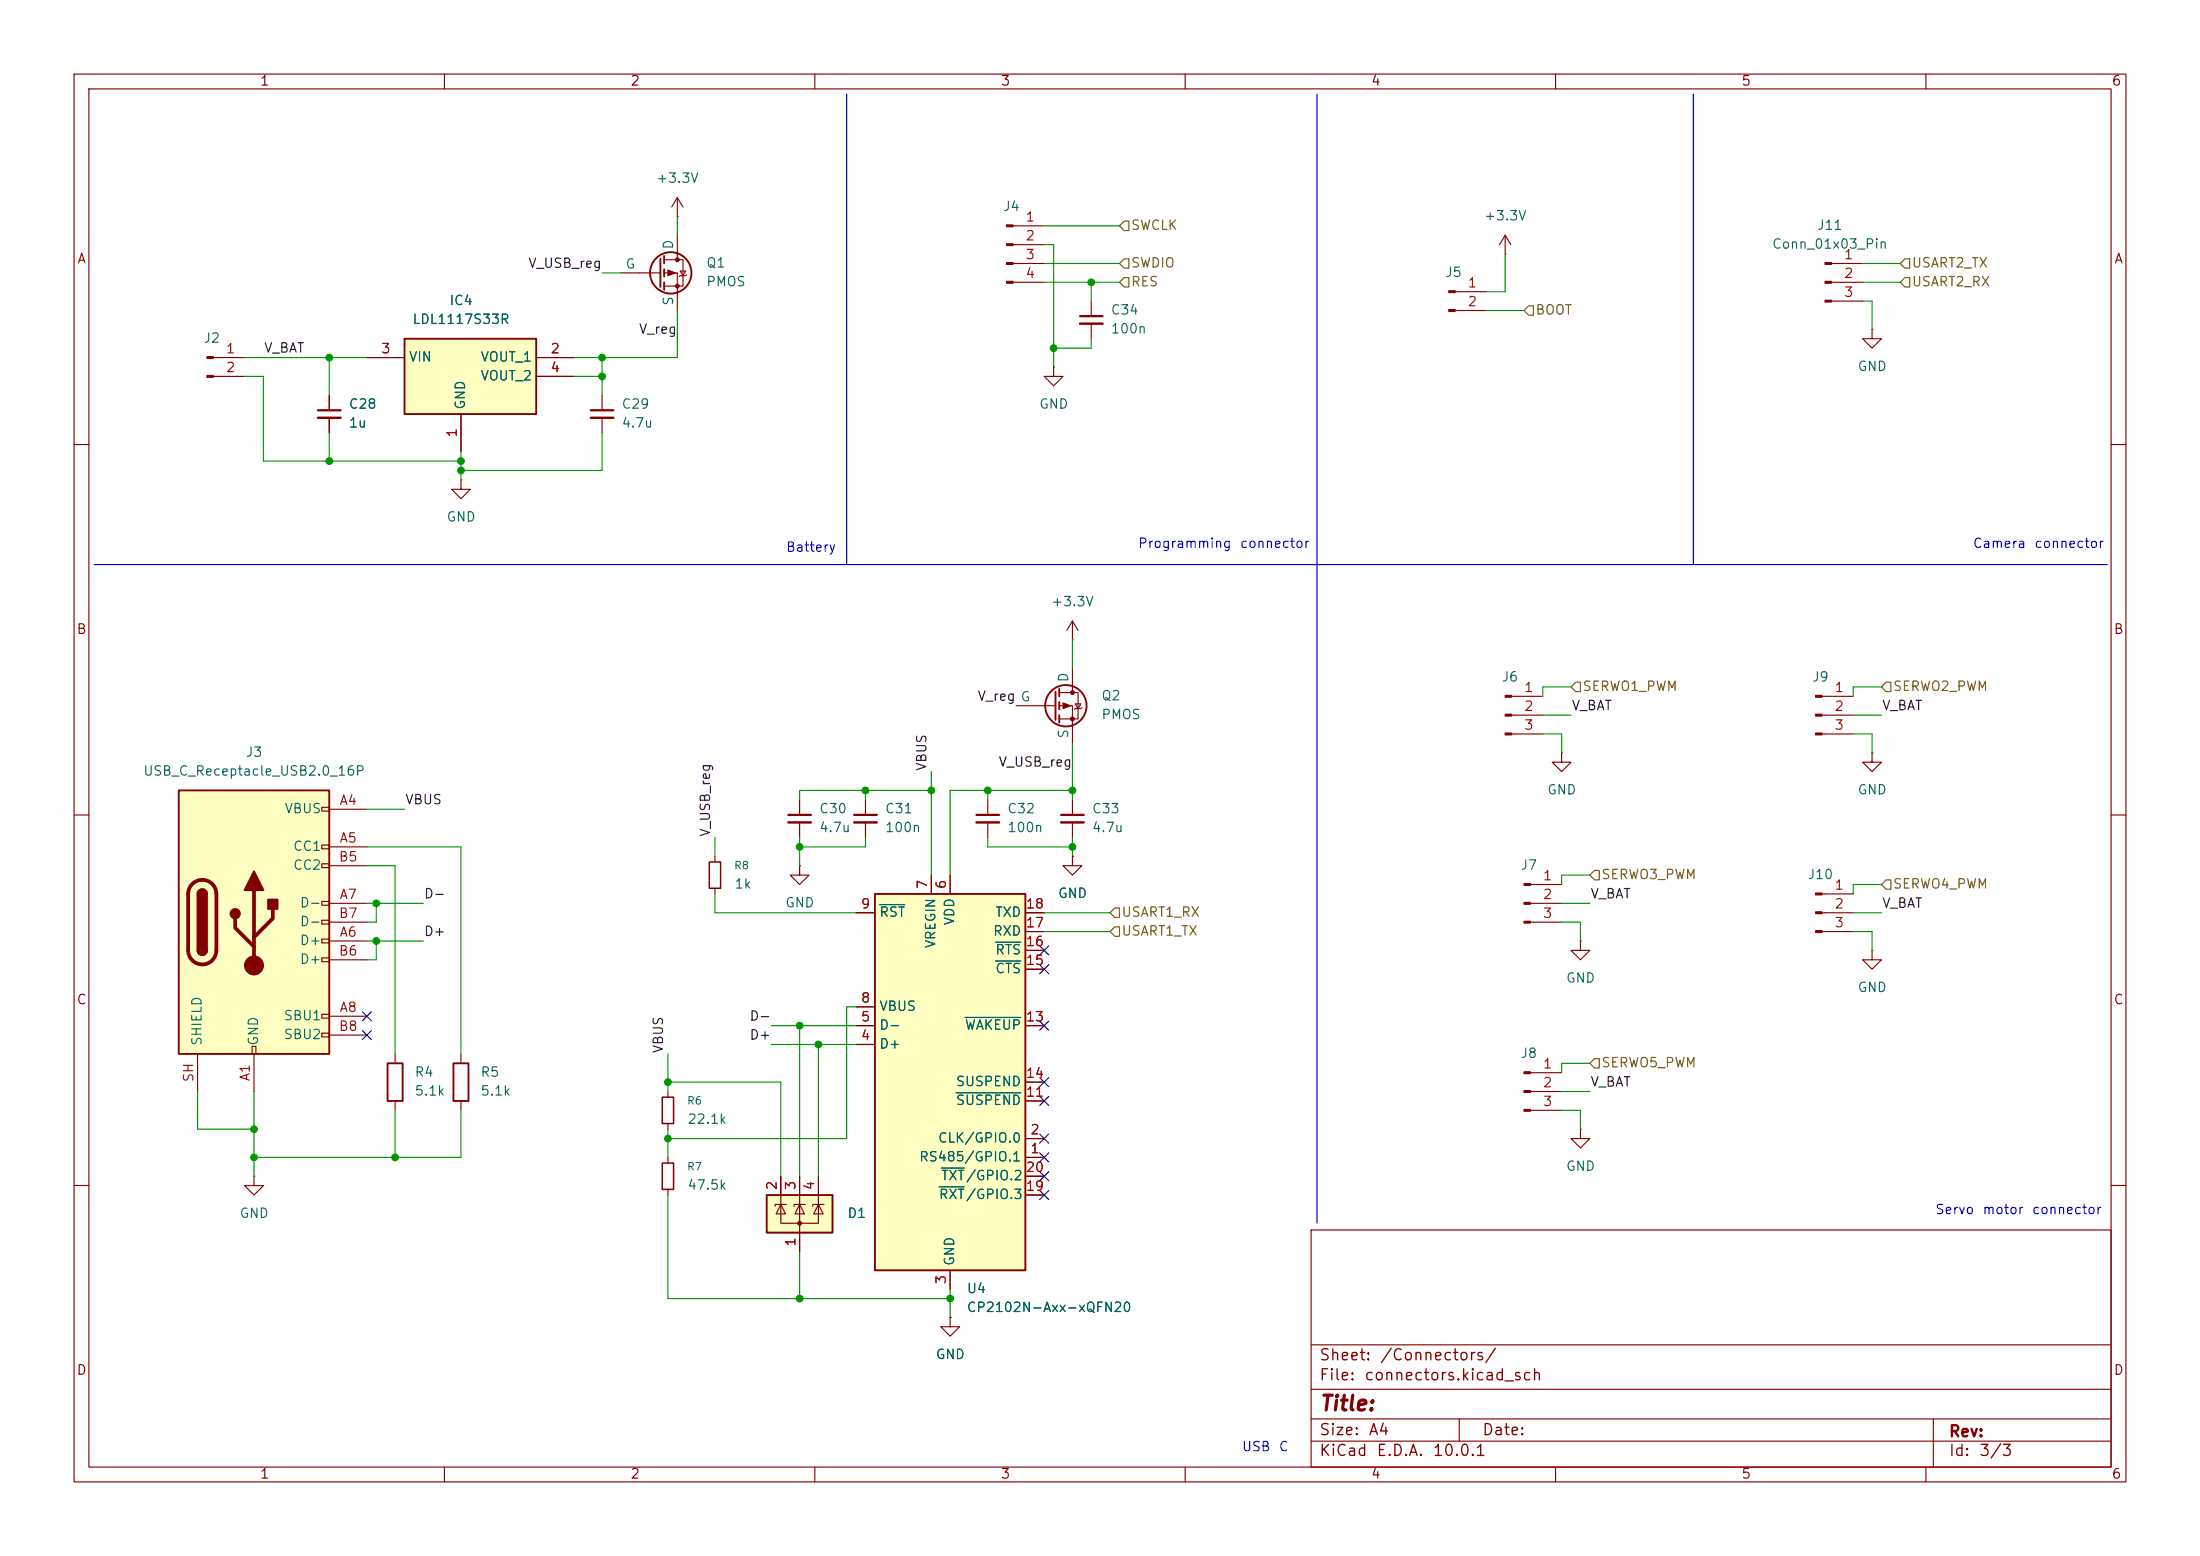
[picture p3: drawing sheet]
<svg xmlns="http://www.w3.org/2000/svg" width="297mm" height="210mm" viewBox="0 0 297 210" stroke-linecap="round" stroke-linejoin="round" font-family="sans-serif">
<g fill="none" stroke="#840000" stroke-width=".15">
<path d="M10 10h277v190h-277zM12 12h273v186h-273zM60 10v2M110 10v2M160 10v2M210 10v2M260 10v2M91.4 29.2h.1M91.4 26.7l-.7 1.2M91.4 26.7l.8 1.2M91.4 26.7v2.5M136.8 30.5h4.2"/>
<path d="M136.8 33h4.2M136.8 35.6h4.2M136.8 38.1h4.2M247.2 35.6h4.3M247.2 38.1h4.3M142.2 49.5v1.3h1.3l-1.3 1.3-1.2-1.3h1.2M142.2 49.5h.1M147.3 40.6v2.1M147.3 43.7v2M247.2 40.6h4.3M252.7 44.5v1.2h1.3l-1.3 1.3-1.2-1.3h1.2M252.7 44.5h.1"/>
<path d="M10 60h2M62.2 64.8v1.2h1.3l-1.3 1.3-1.2-1.3h1.2M62.2 64.8h.1M285 60h2M137.2 95.3h5.3M143 93.5h2.5v3.5h-2.5M143 95.3h1.8v5M144.8 86.4h.1M144.8 83.8v2.6M144.8 90.2v3.3M144.8 83.8l-.8 1.3M144.8 83.8l.7 1.3"/>
<path d="M145.2 95h.7l-.4 .6zM146 95.5l-.1 .1h-.7l-.2 .2M10 110h2M107.9 116.8v1.3h1.3l-1.3 1.3-1.2-1.3h1.2M107.9 116.8h.1M133.3 108v2M133.3 111v2M144.8 108v2M144.8 111v2M285 110h2M34.3 158.8v1.2h1.3l-1.3 1.3-1.3-1.3h1.3M34.3 158.8h.1"/>
<path d="M10 160h2M128.3 177.8v1.3h1.2l-1.2 1.2-1.3-1.2h1.3M128.3 177.8h.1M177 166h108v32h-108zM285 160h2M60 198v2M110 198v2M160 198v2M177 194.5h108M177 191.5h108M177 187.5h108M177 181.5h108"/>
<path d="M197 191.5v3M210 198v2M260 198v2M261 191.5v6.5"/>
</g>
<path d="M145.8 42.7h3M131.8 110h3.1M143.3 110h3" fill="none" stroke="#840000" stroke-width=".3"/>
<path d="M145.8 43.7h3M131.8 111h3.1M143.3 111h3" fill="none" stroke="#840000" stroke-width=".33"/>
<g fill="#840000" stroke="#840000" stroke-width=".15">
<path d="M135.9 30.4h.9v.2h-.9z"/>
<path d="M135.9 32.9h.9v.2h-.9z"/>
<path d="M135.9 35.4h.9v.3h-.9z"/>
<path d="M135.9 38h.9v.2h-.9z"/>
<path d="M143.5 94.9l1 .4-1 .3z"/>
<path d="M246.4 35.4h.8v.3h-.8z"/>
<path d="M246.4 38h.8v.2h-.8z"/>
<path d="M246.4 40.5h.8v.3h-.8z"/>
<circle cx="144.8" cy="93.5" r=".25"/>
<circle cx="144.8" cy="97" r=".25"/>
</g>
<g fill="none" stroke="#840000" stroke-width=".25">
<path d="M142.5 93.3v3.9M143 93v1M143 94.7v1.1M143 96.5v1"/>
<circle cx="143.9" cy="95.2" r="2.79"/>
</g>
<path d="M118.1 120.7h20.3v50.8h-20.3z" fill="#ffffc2"/>
<path d="M118.1 120.7h20.3v50.8h-20.3zM52.3 143.5h2.1v5.1h-2.1zM61.2 143.5h2v5.1h-2z" fill="none" stroke="#840000" stroke-width=".25"/>
<g fill="none" stroke="#840000" stroke-width=".15">
<path d="M196.4 39.4h4.3M28.8 48.3h4.2M28.8 50.8h4.2M81.3 53.3v2.1M81.3 56.4v2M196.4 41.9h4.3M204.1 94h4.2M204.1 96.5h4.2M204.1 99.1h4.2M246 94h4.2M246 96.5h4.2M246 99.1h4.2"/>
<path d="M96.5 115.6v.7M96.5 119.9v.8M107.9 108v2M107.9 111v2M125.7 118.1v2.6M128.3 118.1v2.6M144.8 115.6v1.2h1.2l-1.2 1.3-1.3-1.3h1.3M144.8 115.6h.1M206.6 119.4h4.2M210.8 101.6v1.3h1.3l-1.3 1.2-1.3-1.2h1.3M210.8 101.6h.1M252.7 101.6v1.3h1.3l-1.3 1.2-1.2-1.2h1.2"/>
<path d="M252.7 101.6h.1M115.6 138.4h2.5M115.6 135.9h2.5M115.6 123.2h2.5M138.4 138.4h2.6M138.4 123.2h2.6M138.4 130.8h2.6M138.4 128.3h2.6M138.4 125.7h2.6M206.6 121.9h4.2M206.6 124.5h4.2M213.4 127v1.3h1.2l-1.2 1.2-1.3-1.2h1.3"/>
<path d="M213.4 127h.1M246 123.2h4.2M246 125.7h4.2M246 120.7h4.2M252.7 128.3v1.2h1.3l-1.3 1.3-1.2-1.3h1.2M252.7 128.3h.1M53.3 142.2v1.3M53.3 148.6v1.3M62.2 142.2v1.3M62.2 148.6v1.3M115.6 141h2.5M138.4 156.2h2.6"/>
<path d="M138.4 153.7h2.6M138.4 148.6h2.6M138.4 146.1h2.6M138.4 158.8h2.6M206.6 144.8h4.2M206.6 147.3h4.2M206.6 149.9h4.2M128.3 171.5v2.5M138.4 161.3h2.6"/>
</g>
<path d="M118.7 122.1h3.4M130.3 137.3h7.5M134.4 129.7h3.4M134.4 127.2h3.4M127.1 157.6h3.1M129.1 147.5h8.7M126.8 160.2h3.4" fill="none" stroke="#006464" stroke-width=".15"/>
<path d="M95.8 116.3h1.5v3.6h-1.5z" fill="none" stroke="#840000" stroke-width=".2"/>
<path d="M79.8 55.4h3M106.4 110h3.1" fill="none" stroke="#840000" stroke-width=".3"/>
<path d="M79.8 56.4h3M106.4 111h3.1" fill="none" stroke="#840000" stroke-width=".33"/>
<g fill="#840000" stroke="#840000" stroke-width=".15">
<path d="M245.1 93.9h.9v.2h-.9z"/>
<path d="M245.1 96.4h.9v.2h-.9z"/>
<path d="M245.1 98.9h.9v.3h-.9z"/>
<path d="M203.2 93.9h.9v.2h-.9z"/>
<path d="M203.2 96.4h.9v.2h-.9z"/>
<path d="M203.2 98.9h.9v.3h-.9z"/>
<path d="M205.7 119.3h.9v.2h-.9z"/>
<path d="M205.7 121.8h.9v.2h-.9z"/>
<path d="M205.7 124.3h.9v.3h-.9z"/>
<path d="M205.7 144.7h.9v.2h-.9z"/>
<path d="M205.7 147.2h.9v.2h-.9z"/>
<path d="M205.7 149.7h.9v.3h-.9z"/>
<path d="M245.1 120.5h.9v.3h-.9z"/>
<path d="M245.1 123.1h.9v.2h-.9z"/>
<path d="M245.1 125.6h.9v.3h-.9z"/>
<path d="M195.6 39.2h.8v.3h-.8z"/>
<path d="M195.6 41.8h.8v.2h-.8z"/>
<path d="M27.9 48.1h.9v.3h-.9z"/>
<path d="M27.9 50.7h.9v.2h-.9z"/>
</g>
<path d="M24.1 106.7h20.3v35.5h-20.3z" fill="#ffffc2"/>
<g fill="none" stroke="#840000" stroke-width=".15">
<path d="M203.2 34.3h.1M203.2 31.8l-.8 1.2M203.2 31.8l.8 1.2M203.2 31.8v2.5M43.4 109h1v.5h-1zM43.4 114h1v.6h-1zM43.4 116.6h1v.5h-1zM44.4 109.2h5.1M44.4 114.3h5.1M44.4 116.8h5.1M116.8 108v2M116.8 111v2"/>
<path d="M43.4 121.7h1v.5h-1zM43.4 124.2h1v.5h-1zM43.4 126.7h1v.6h-1zM43.4 129.3h1v.5h-1zM43.4 136.9h1v.5h-1zM43.4 139.4h1v.6h-1zM44.4 127h5.1M44.4 121.9h5.1M44.4 137.2h5.1M44.4 129.5h5.1M44.4 124.5h5.1M44.4 139.7h5.1"/>
<path d="M26.7 142.2v5.1M34 141.2h.5v1h-.5zM34.3 142.2v5.1M90.2 147.3v.8M90.2 151.6v.8M213.4 152.4v1.3h1.2l-1.2 1.2-1.3-1.2h1.3M213.4 152.4h.1"/>
</g>
<path d="M24.1 106.7h20.3v35.5h-20.3zM26.7 120.7a.64 .64 0 0 1 .6-.7 .64 .64 0 0 1 .6 .7M26.7 128.3a.64 .64 0 0 0 .6 .6 .64 .64 0 0 0 .6-.6" fill="none" stroke="#840000" stroke-width=".25"/>
<path d="M26 119.3a1.9 1.9 0 0 1 2-.4 1.9 1.9 0 0 1 1.2 1.8v7.6a1.91 1.91 0 0 1-1.9 1.9 1.91 1.91 0 0 1-1.9-1.9v-7.6a1.9 1.9 0 0 1 .6-1.4zM31.7 124v1.2l2.6 2.6M34.3 120.1v10.2M36.8 122.7v1.3l-2.5 2.5" fill="none" stroke="#840000" stroke-width=".51"/>
<g fill="#840000" stroke="#840000" stroke-width=".25">
<path d="M26.7 120.7h1.2v7.6h-1.2z"/>
<path d="M26.9 120.2a.64 .64 0 0 1 .6-.1 .64 .64 0 0 1 .4 .6h-1.2z"/>
<path d="M26.7 128.3h1.2a.64 .64 0 0 1-.6 .6 .64 .64 0 0 1-.6-.6z"/>
<path d="M34.3 117.6l1.3 2.5h-2.6z"/>
<path d="M36.2 121.4h1.3v1.3h-1.3z"/>
<circle cx="31.7" cy="123.3" r=".63"/>
</g>
<circle cx="34.3" cy="130.3" r="1.27" fill="#840000" stroke="#840000" stroke-width=".15"/>
<path d="M115.3 110h3.1" fill="none" stroke="#840000" stroke-width=".3"/>
<path d="M115.3 111h3.1" fill="none" stroke="#840000" stroke-width=".33"/>
<path d="M89.4 148.1h1.5v3.5h-1.5z" fill="none" stroke="#840000" stroke-width=".2"/>
<path d="M54.6 45.7h17.8v10.2h-17.8z" fill="#ffffc2"/>
<path d="M54.6 45.7h17.8v10.2h-17.8z" fill="none" stroke="#840000" stroke-width=".25"/>
<path d="M49.5 48.3h5.1M62.2 55.9v5.1M72.4 48.3h5.1M72.4 50.8h5.1" fill="none" stroke="#840000" stroke-width=".15"/>
<path d="M103.5 161.3h8.9v5.1h-8.9z" fill="#ffffc2"/>
<g fill="none" stroke="#840000" stroke-width=".25">
<path d="M89.2 34.9v3.8M89.7 34.5v1.1M89.7 36.3v1M89.7 38.1v1M103.5 161.3h8.9v5.1h-8.9z"/>
<circle cx="90.6" cy="36.8" r="2.79"/>
</g>
<g fill="none" stroke="#840000" stroke-width=".15">
<path d="M83.8 36.8h5.4M89.7 35.1h2.5v3.5h-2.5M89.7 36.8h1.7v5.1M91.4 31.8v3.3M91.8 36.6h.8l-.4 .6zM92.7 37.1l-.1 .1h-.8l-.1 .1M44.4 53.3v2.1M44.4 56.4v2M49.5 48.3h5.1M62.2 55.9v5.1M72.4 48.3h5.1M72.4 50.8h5.1"/>
<path d="M125.7 118.1v2.6M128.3 118.1v2.6M144.8 115.6h.1M115.6 138.4h2.5M115.6 135.9h2.5M115.6 123.2h2.5M138.4 138.4h2.6M138.4 123.2h2.6M138.4 130.8h2.6M138.4 128.3h2.6M138.4 125.7h2.6M90.2 156.2v.8"/>
<path d="M105.4 158.8v3.8M107.9 158.8v10.1M110.5 158.8v3.8M115.6 141h2.5M138.4 156.2h2.6M138.4 153.7h2.6M138.4 148.6h2.6M138.4 146.1h2.6M138.4 158.8h2.6M90.2 160.5v.8M105.4 162.6v2.5h5.1v-2.5M105.4 162.6l.6 1.2h-1.2z"/>
<path d="M106.2 162.6h-1.6v.2M107.9 162.6l.7 1.2h-1.3zM108.7 162.6h-1.5v.2M110.5 162.6l.6 1.2h-1.2zM111.3 162.6h-1.6v.2M128.3 177.8h.1M128.3 171.5v2.5M138.4 161.3h2.6"/>
</g>
<g fill="#840000" stroke="#840000" stroke-width=".15">
<path d="M90.2 36.4l1 .4-1 .4z"/>
<circle cx="107.9" cy="165.1" r=".25"/>
<circle cx="91.4" cy="35.1" r=".25"/>
<circle cx="91.4" cy="38.6" r=".25"/>
</g>
<path d="M89.4 157h1.5v3.5h-1.5z" fill="none" stroke="#840000" stroke-width=".2"/>
<path d="M42.9 55.4h3.1" fill="none" stroke="#840000" stroke-width=".3"/>
<path d="M42.9 56.4h3.1" fill="none" stroke="#840000" stroke-width=".33"/>
<g fill="none" stroke="#725600" stroke-width=".15">
<path d="M151.8 37.5h.6v1.2h-.6l-.7-.6zM151.8 29.8h.6v1.3h-.6l-.7-.6zM151.8 34.9h.6v1.3h-.6l-.7-.6zM257.2 37.5h.6v1.2h-.6l-.7-.6zM257.2 34.9h.6v1.3h-.6l-.7-.6zM206.4 41.3h.6v1.2h-.6l-.7-.6zM212.7 92.1h.7v1.2h-.7l-.6-.6zM254.6 92.1h.7v1.2h-.7l-.6-.6zM215.3 117.5h.6v1.2h-.6l-.7-.6zM254.6 118.7h.7v1.3h-.7l-.6-.6zM150.5 125.1h.6v1.3h-.6l-.6-.7zM150.5 122.6h.6v1.2h-.6l-.6-.6z"/>
<path d="M215.3 142.9h.6v1.2h-.6l-.7-.6z"/>
</g>
<path d="M114.3 12.7v63.5M177.8 12.7v152.4M228.6 12.7v63.5M12.7 76.2h271.8" fill="none" stroke="#0000c2" stroke-width=".15"/>
<g fill="none" stroke="#009600" stroke-width=".15">
<path d="M81.3 36.8h2.5M91.4 29.2v2.6M141 33h1.2v16.5M141 30.5h10.1M141 35.6h10.1M141 38.1h10.1M147.3 38.1v2.5M203.2 34.3v5.1h-2.5M251.5 35.6h5M251.5 38.1h5M33 48.3h16.5M33 50.8h2.6v11.4h26.6"/>
<path d="M44.4 48.3v5M44.4 58.4v3.8M77.5 50.8h3.8M81.3 48.3v5M81.3 58.4v5.1h-19.1M91.4 41.9v6.4h-13.9M147.3 45.7v1.3h-5.1M200.7 41.9h5M251.5 40.6h1.2v3.9M62.2 61v3.8M144.8 86.4v3.8M208.3 96.5h3.8"/>
<path d="M208.3 99.1h2.5v2.5M212.1 92.7h-3.8v1.3M250.2 99.1h2.5v2.5M250.2 96.5h3.8M254 92.7h-3.8v1.3M49.5 114.3h12.7v27.9M49.5 116.8h3.8v25.4M49.5 109.2h5.1M96.5 113v2.6M107.9 113v3.8M116.8 113v1.3h-8.9M116.8 106.7v1.3"/>
<path d="M125.7 106.7h-17.8v1.3M125.7 104.1v14M133.3 113v1.3h11.5M133.3 106.7v1.3M144.8 100.3v7.7M144.8 113v2.6M144.8 106.7h-16.5v11.4M214.6 118.1h-3.8v1.3M254 119.4h-3.8v1.3M49.5 121.9h7.6M49.5 127h7.6M50.8 121.9v2.6h-1.3"/>
<path d="M50.8 127v2.5h-1.3M96.5 120.7v2.5h19.1M104.1 138.4h11.5M107.9 138.4v20.4M115.6 135.9h-1.3v17.8h-24.1M141 123.2h8.9M141 125.7h8.9M210.8 124.5h2.6v2.5M210.8 121.9h3.8M250.2 123.2h3.8M250.2 125.7h2.5v2.6M26.7 147.3v5.1h7.6"/>
<path d="M34.3 147.3v11.5M53.3 149.9v6.3M62.2 149.9v6.3h-27.9M90.2 142.2v5.1M90.2 152.4v3.8M90.2 146.1h15.2v12.7M104.1 141h11.5M110.5 141v17.8M210.8 149.9h2.6v2.5M210.8 147.3h3.8M214.6 143.5h-3.8v1.3M90.2 161.3v14h38.1"/>
<path d="M107.9 168.9v6.4M128.3 174v3.8"/>
</g>
<g fill="none" stroke="#000084" stroke-width=".15">
<path d="M48.9 139.1l1.2 1.2M48.9 136.6l1.2 1.2M50.1 139.1l-1.2 1.2M50.1 136.6l-1.2 1.2M140.4 137.8l1.2 1.2M140.4 130.2l1.2 1.2M140.4 127.7l1.2 1.2M141.6 137.8l-1.2 1.2M141.6 130.2l-1.2 1.2M141.6 127.7l-1.2 1.2M140.4 155.6l1.2 1.2M140.4 153.1l1.2 1.2"/>
<path d="M140.4 158.1l1.2 1.3M140.4 145.4l1.2 1.3M140.4 148l1.2 1.2M141.6 155.6l-1.2 1.2M141.6 153.1l-1.2 1.2M141.6 158.1l-1.2 1.3M141.6 145.4l-1.2 1.3M141.6 148l-1.2 1.2M140.4 160.7l1.2 1.2M141.6 160.7l-1.2 1.2"/>
</g>
<path d="M118.7 122.1h3.4M130.3 137.3h7.5M134.4 129.7h3.4M134.4 127.2h3.4M127.1 157.6h3.1M129.1 147.5h8.7M126.8 160.2h3.4" fill="none" stroke="#006464" stroke-width=".15"/>
<g fill="#009600" stroke="#009600" stroke-width=".14">
<circle cx="107.9" cy="175.3" r=".46"/>
<circle cx="128.3" cy="175.3" r=".46"/>
<circle cx="125.7" cy="106.7" r=".46"/>
<circle cx="144.8" cy="106.7" r=".46"/>
<circle cx="144.8" cy="114.3" r=".46"/>
<circle cx="133.3" cy="106.7" r=".46"/>
<circle cx="116.8" cy="106.7" r=".46"/>
<circle cx="107.9" cy="114.3" r=".46"/>
<circle cx="107.9" cy="138.4" r=".46"/>
<circle cx="53.3" cy="156.2" r=".46"/>
<circle cx="50.8" cy="127" r=".46"/>
<circle cx="34.3" cy="152.4" r=".46"/>
<circle cx="50.8" cy="121.9" r=".46"/>
<circle cx="34.3" cy="156.2" r=".46"/>
<circle cx="90.2" cy="153.7" r=".46"/>
<circle cx="62.2" cy="62.2" r=".46"/>
<circle cx="62.2" cy="63.5" r=".46"/>
<circle cx="44.4" cy="48.3" r=".46"/>
<circle cx="81.3" cy="50.8" r=".46"/>
<circle cx="44.4" cy="62.2" r=".46"/>
<circle cx="81.3" cy="48.3" r=".46"/>
<circle cx="142.2" cy="47" r=".46"/>
<circle cx="147.3" cy="38.1" r=".46"/>
<circle cx="110.5" cy="141" r=".46"/>
<circle cx="90.2" cy="146.1" r=".46"/>
</g>
<text font-size="2" fill="#840000" x="178" y="190.9">Title:</text>
<g font-size="1.5" fill="#840000">
<text x="178" y="184">Sheet:</text>
<text x="186.2" y="184">/Connectors/</text>
<text x="178" y="186.7">File:</text>
<text x="184.1" y="186.7">connectors.kicad_sch</text>
<text x="178" y="196.9">KiCad</text>
<text x="178" y="194.1">Size:</text>
<text x="184.7" y="194.1">A4</text>
<text x="185.7" y="196.9">E.D.A.</text>
<text x="193.3" y="196.9">10.0.1</text>
<text x="200" y="194.1">Date:</text>
<text x="263" y="194.3">Rev:</text>
<text x="263" y="196.9">Id:</text>
<text x="267.1" y="196.9">3/3</text>
</g>
<g font-size="1.3" fill="#840000">
<text x="35" y="11.9">1</text>
<text x="85" y="11.9">2</text>
<text x="135" y="11.9">3</text>
<text x="185" y="11.9">4</text>
<text x="235" y="11.9">5</text>
<text x="285" y="11.9">6</text>
<text x="10.3" y="35.9">A</text>
<text x="285.3" y="35.9">A</text>
<text x="10.3" y="85.9">B</text>
<text x="285.3" y="85.9">B</text>
<text x="10.3" y="135.9">C</text>
<text x="285.3" y="135.9">C</text>
<text x="10.3" y="185.9">D</text>
<text x="285.3" y="185.9">D</text>
<text x="35" y="199.9">1</text>
<text x="85" y="199.9">2</text>
<text x="135" y="199.9">3</text>
<text x="185" y="199.9">4</text>
<text x="235" y="199.9">5</text>
<text x="285" y="199.9">6</text>
</g>
<g font-size="1.3" fill="#006464">
<text x="88.5" y="25">+3.3V</text>
<text x="135.3" y="28.8">J4</text>
<text x="91.2" y="33.8" transform="rotate(-90 91.2 33.8)">D</text>
<text x="200.3" y="30.1">+3.3V</text>
<text x="239.1" y="33.9">Conn_01x03_Pin</text>
<text x="245.2" y="31.3">J11</text>
<text x="60.6" y="41.5">IC4</text>
<text x="84.4" y="36.6">G</text>
<text x="91.2" y="41.3" transform="rotate(-90 91.2 41.3)">S</text>
<text x="95.3" y="36.4">Q1</text>
<text x="95.3" y="39">PMOS</text>
<text x="195" y="37.7">J5</text>
<text x="27.4" y="46.6">J2</text>
<text x="55.6" y="44">LDL1117S33R</text>
<text x="149.9" y="45.3">100n</text>
<text x="149.9" y="42.8">C34</text>
<text x="55.1" y="49.1">VIN</text>
<text x="64.8" y="49.1">VOUT_1</text>
<text x="64.8" y="51.7">VOUT_2</text>
<text x="250.7" y="50.4">GND</text>
<text x="47" y="58">1u</text>
<text x="47" y="55.5">C28</text>
<text x="63.1" y="55.4" transform="rotate(-90 63.1 55.4)">GND</text>
<text x="83.8" y="55.5">C29</text>
<text x="83.8" y="58">4.7u</text>
<text x="140.2" y="55.5">GND</text>
<text x="60.2" y="70.7">GND</text>
<text x="141.8" y="82.1">+3.3V</text>
<text x="144.5" y="92.2" transform="rotate(-90 144.5 92.2)">D</text>
<text x="148.6" y="94.8">Q2</text>
<text x="202.6" y="92.3">J6</text>
<text x="244.6" y="92.3">J9</text>
<text x="144.5" y="99.8" transform="rotate(-90 144.5 99.8)">S</text>
<text x="148.6" y="97.4">PMOS</text>
<text x="19.3" y="105">USB_C_Receptacle_USB2.0_16P</text>
<text x="33.1" y="102.5">J3</text>
<text x="208.8" y="107.5">GND</text>
<text x="250.7" y="107.5">GND</text>
<text x="38.3" y="110.1">VBUS</text>
<text x="110.5" y="110.1">C30</text>
<text x="110.5" y="112.6">4.7u</text>
<text x="119.4" y="112.6">100n</text>
<text x="119.4" y="110.1">C31</text>
<text x="135.9" y="112.6">100n</text>
<text x="135.9" y="110.1">C32</text>
<text x="147.3" y="110.1">C33</text>
<text x="147.3" y="112.6">4.7u</text>
<text x="39.5" y="115.2">CC1</text>
<text x="39.5" y="117.7">CC2</text>
<text x="205.2" y="117.7">J7</text>
<text x="244" y="119">J10</text>
<text x="40.4" y="122.8">D-</text>
<text x="40.4" y="125.3">D-</text>
<text x="99.1" y="120.2">1k</text>
<text x="105.9" y="122.8">GND</text>
<text x="118.6" y="124.1">RST</text>
<text x="129.1" y="125" transform="rotate(-90 129.1 125)">VDD</text>
<text x="134.3" y="124.1">TXD</text>
<text x="142.7" y="121.5">GND</text>
<text x="40.4" y="127.9">D+</text>
<text x="40.4" y="130.4">D+</text>
<text x="126.6" y="128.1" transform="rotate(-90 126.6 128.1)">VREGIN</text>
<text x="134" y="126.6">RXD</text>
<text x="134.3" y="131.7">CTS</text>
<text x="134.3" y="129.1">RTS</text>
<text x="118.6" y="136.8">VBUS</text>
<text x="211.3" y="132.9">GND</text>
<text x="250.7" y="134.2">GND</text>
<text x="27.5" y="141.2" transform="rotate(-90 27.5 141.2)">SHIELD</text>
<text x="35.2" y="141.2" transform="rotate(-90 35.2 141.2)">GND</text>
<text x="38.2" y="138">SBU1</text>
<text x="38.2" y="140.6">SBU2</text>
<text x="118.6" y="141.8">D+</text>
<text x="118.6" y="139.3">D-</text>
<text x="130.2" y="139.3">WAKEUP</text>
<text x="205.2" y="143.1">J8</text>
<text x="55.9" y="145.6">R4</text>
<text x="55.9" y="148.2">5.1k</text>
<text x="64.8" y="145.6">R5</text>
<text x="64.8" y="148.2">5.1k</text>
<text x="128.9" y="149.5">SUSPEND</text>
<text x="128.9" y="146.9">SUSPEND</text>
<text x="92.7" y="152">22.1k</text>
<text x="126.5" y="154.5">CLK/GPIO.0</text>
<text x="92.7" y="160.9">47.5k</text>
<text x="124" y="157.1">RS485/GPIO.1</text>
<text x="127" y="159.6">TXT/GPIO.2</text>
<text x="211.3" y="158.3">GND</text>
<text x="32.3" y="164.7">GND</text>
<text x="114.3" y="164.7">D1</text>
<text x="126.7" y="162.2">RXT/GPIO.3</text>
<text x="129.1" y="170.9" transform="rotate(-90 129.1 170.9)">GND</text>
<text x="130.4" y="174.9">U4</text>
<text x="130.4" y="177.4">CP2102N-Axx-xQFN20</text>
<text x="126.2" y="183.7">GND</text>
</g>
<g font-size="1.3" fill="#a90000">
<text x="138.4" y="30.2">1</text>
<text x="138.4" y="32.8">2</text>
<text x="138.4" y="35.3">3</text>
<text x="248.8" y="35.3">1</text>
<text x="138.4" y="37.8">4</text>
<text x="198" y="39.1">1</text>
<text x="198" y="41.7">2</text>
<text x="248.8" y="37.8">2</text>
<text x="248.8" y="40.4">3</text>
<text x="30.4" y="48">1</text>
<text x="30.4" y="50.5">2</text>
<text x="51.4" y="48">3</text>
<text x="74.2" y="48">2</text>
<text x="74.2" y="50.5">4</text>
<text x="62" y="59.1" transform="rotate(-90 62 59.1)">1</text>
<text x="205.7" y="93.7">1</text>
<text x="247.6" y="93.7">1</text>
<text x="205.7" y="96.3">2</text>
<text x="205.7" y="98.8">3</text>
<text x="247.6" y="96.3">2</text>
<text x="247.6" y="98.8">3</text>
<text x="45.7" y="109">A4</text>
<text x="45.6" y="116.6">B5</text>
<text x="45.7" y="114">A5</text>
<text x="208.2" y="119.1">1</text>
<text x="45.6" y="124.2">B7</text>
<text x="45.7" y="121.7">A7</text>
<text x="116.1" y="122.9">9</text>
<text x="125.5" y="120.1" transform="rotate(-90 125.5 120.1)">7</text>
<text x="128" y="120.1" transform="rotate(-90 128 120.1)">6</text>
<text x="138.4" y="125.5">17</text>
<text x="138.4" y="122.9">18</text>
<text x="208.2" y="121.7">2</text>
<text x="208.2" y="124.2">3</text>
<text x="247.6" y="120.4">1</text>
<text x="247.6" y="122.9">2</text>
<text x="247.6" y="125.5">3</text>
<text x="45.6" y="129.3">B6</text>
<text x="45.7" y="126.7">A6</text>
<text x="138.4" y="130.6">15</text>
<text x="138.4" y="128">16</text>
<text x="45.7" y="136.9">A8</text>
<text x="116.1" y="135.6">8</text>
<text x="45.6" y="139.4">B8</text>
<text x="116.1" y="140.7">4</text>
<text x="116.1" y="138.2">5</text>
<text x="138.4" y="138.2">13</text>
<text x="26.4" y="146.2" transform="rotate(-90 26.4 146.2)">SH</text>
<text x="34" y="146" transform="rotate(-90 34 146)">A1</text>
<text x="138.4" y="148.3">11</text>
<text x="138.4" y="145.8">14</text>
<text x="208.2" y="144.5">1</text>
<text x="208.2" y="147.1">2</text>
<text x="208.2" y="149.6">3</text>
<text x="139" y="156">1</text>
<text x="139" y="153.4">2</text>
<text x="105.2" y="160.7" transform="rotate(-90 105.2 160.7)">2</text>
<text x="107.7" y="160.7" transform="rotate(-90 107.7 160.7)">3</text>
<text x="110.2" y="160.7" transform="rotate(-90 110.2 160.7)">4</text>
<text x="138.4" y="161">19</text>
<text x="138.4" y="158.5">20</text>
<text x="107.7" y="168.3" transform="rotate(-90 107.7 168.3)">1</text>
<text x="128" y="173.4" transform="rotate(-90 128 173.4)">3</text>
</g>
<g font-size="1.3" fill="#725600">
<text x="152.6" y="31.3">SWCLK</text>
<text x="152.6" y="39">RES</text>
<text x="152.6" y="36.4">SWDIO</text>
<text x="258" y="39">USART2_RX</text>
<text x="258" y="36.4">USART2_TX</text>
<text x="207.2" y="42.8">BOOT</text>
<text x="213.6" y="93.6">SERWO1_PWM</text>
<text x="255.5" y="93.6">SERWO2_PWM</text>
<text x="216.1" y="119">SERWO3_PWM</text>
<text x="151.3" y="124.1">USART1_RX</text>
<text x="255.5" y="120.2">SERWO4_PWM</text>
<text x="151.3" y="126.6">USART1_TX</text>
<text x="216.1" y="144.4">SERWO5_PWM</text>
</g>
<g font-size="1.3" fill="#0f0f0f">
<text x="71.2" y="36.5">V_USB_reg</text>
<text x="35.6" y="47.9">V_BAT</text>
<text x="86.2" y="45.4">V_reg</text>
<text x="131.9" y="94.9">V_reg G</text>
<text x="212.1" y="96.2">V_BAT</text>
<text x="254" y="96.2">V_BAT</text>
<text x="125.4" y="104.1" transform="rotate(-90 125.4 104.1)">VBUS</text>
<text x="134.7" y="103.8">V_USB_reg</text>
<text x="54.6" y="108.9">VBUS</text>
<text x="96.2" y="113" transform="rotate(-90 96.2 113)">V_USB_reg</text>
<text x="57.1" y="121.6">D-</text>
<text x="214.6" y="121.6">V_BAT</text>
<text x="254" y="122.8">V_BAT</text>
<text x="57.1" y="126.7">D+</text>
<text x="89.8" y="142.2" transform="rotate(-90 89.8 142.2)">VBUS</text>
<text x="101.1" y="140.6">D+</text>
<text x="101.1" y="138.1">D-</text>
<text x="214.6" y="147">V_BAT</text>
</g>
<g font-size="1.3" fill="#0000c2">
<text x="106" y="74.8">Battery</text>
<text x="153.5" y="74.3">Programming</text>
<text x="167.3" y="74.3">connector</text>
<text x="266.2" y="74.3">Camera</text>
<text x="274.5" y="74.3">connector</text>
<text x="261.2" y="164.2">Servo</text>
<text x="267.6" y="164.2">motor</text>
<text x="274.2" y="164.2">connector</text>
<text x="167.6" y="196.2">USB</text>
<text x="172.5" y="196.2">C</text>
</g>
<g font-size="1" fill="#006464">
<text x="99" y="117.6">R8</text>
<text x="92.7" y="149.3">R6</text>
<text x="92.7" y="158.2">R7</text>
</g>
</svg>
